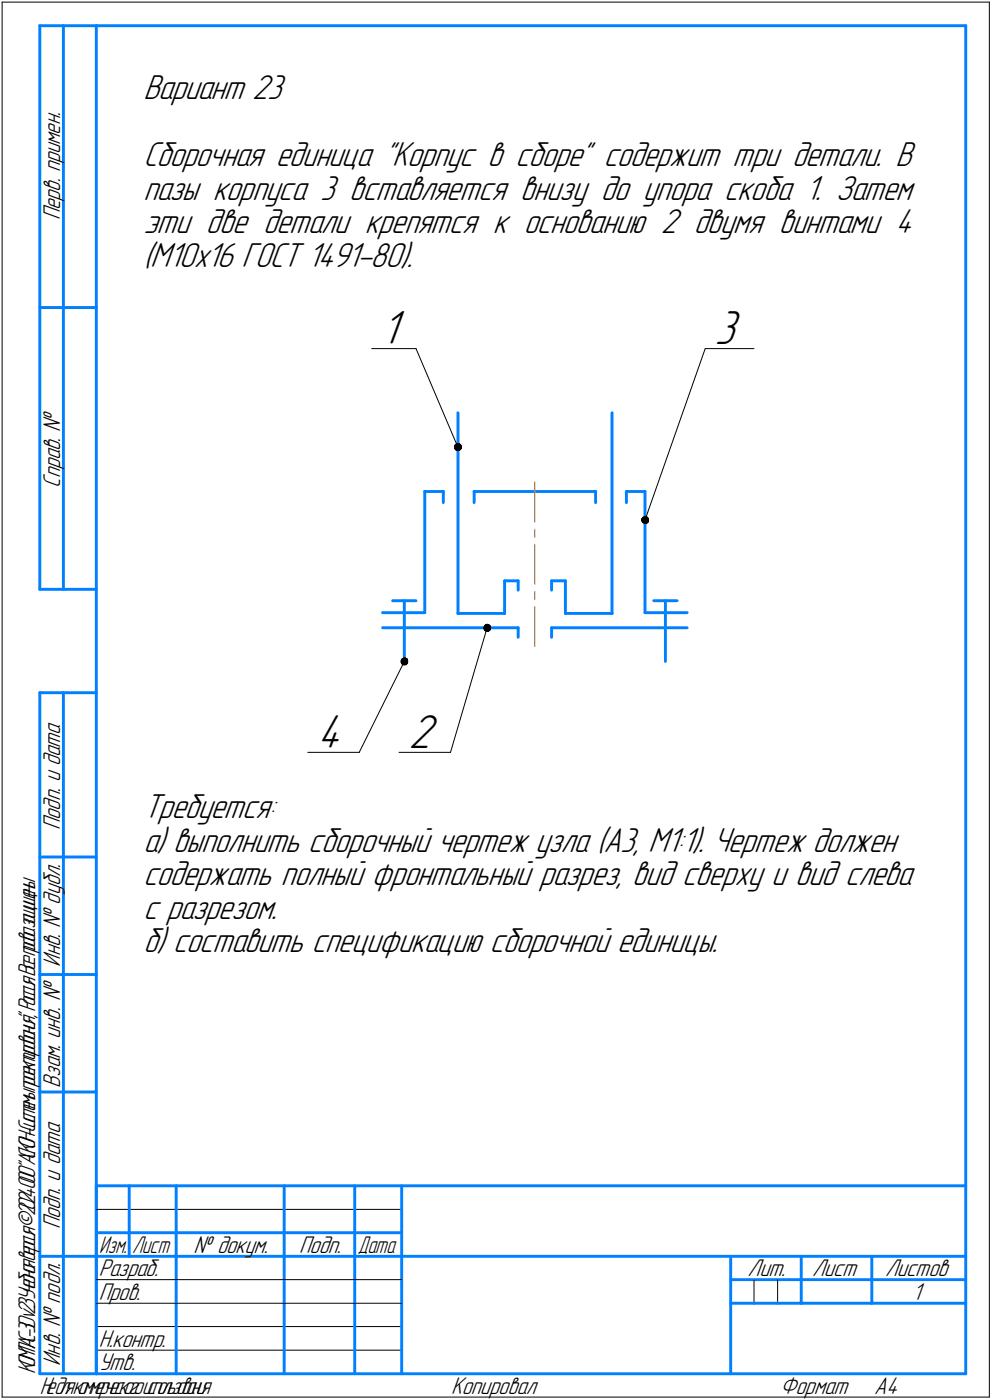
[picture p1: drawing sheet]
<svg xmlns="http://www.w3.org/2000/svg" width="211mm" height="298mm" viewBox="0 0 211 298" stroke-linecap="round" stroke-linejoin="round" font-family="sans-serif">
<g fill="none" stroke="#000" stroke-width=".21">
<path d="M.5 .5h210zM.5 .5v297zM210.5 .5v297zM79.1 74.2h9.4zM88.5 74.2l8.9 21zM150 74.2l-12.8 36.5zM150 74.2h10.4zM103.6 133.7l-7.8 26.5zM86 140.8l-9.6 19.4zM65.5 160.2h10.9zM84.9 160.2h10.9zM20.5 257.5h65z"/>
<path d="M20.5 272.5h17zM20.5 277.5h17zM37.5 272.5h23zM37.5 277.5h23zM60.5 272.5h15zM60.5 277.5h15zM75.5 272.5h10zM75.5 277.5h10zM160.4 272.5v5zM165.4 272.5v5zM.5 297.5h210zM20.5 282.4h65z"/>
<path d="M20.5 287.5h65z"/>
</g>
<g fill="none" stroke="#0080ff" stroke-width=".62">
<path d="M8.5 5.5v120zM8.5 5.5h12zM13.5 5.5v120zM20.5 5.5h185zM20.5 5.5v287zM205.5 5.5v287zM8.5 65.5h12zM97.4 87.9v42.7zM130.2 87.9v42.7zM90.4 104.6v25.8zM90.4 104.6h3.9zM94.3 104.6v2.4z"/>
<path d="M100.9 104.6h12.9zM100.9 104.6v2.4zM113.8 104.6h12.9zM126.7 104.6v2.4zM133.3 104.6h3.9zM133.3 104.6v2.4zM137.2 104.6v25.8zM8.5 125.5h12zM81.4 133.7h28.8zM81.4 130.4h9zM83.5 127.9h5zM86 127.9v12.9z"/>
<path d="M97.4 130.6h10zM107.4 123.7h2.8zM107.4 123.7v6.9zM110.2 133.7v2zM110.2 123.7v1.9zM117.3 133.7v2zM117.3 133.7h28.9zM117.3 123.7v1.9zM117.3 123.7h3zM120.3 123.7v6.9zM120.3 130.6h9.9zM137.2 130.4h9z"/>
<path d="M139.1 127.9h4.9zM141.6 127.9v12.9zM8.5 147.5v145zM8.5 147.5h12zM13.5 147.5v145zM8.5 182.5h12zM8.5 207.5h12zM8.5 232.5h12zM20.5 252.5h185zM20.5 252.5v40zM27.5 252.5v15zM37.5 252.5v25z"/>
<path d="M60.5 252.5v25zM75.5 252.5v25zM85.5 252.5v40zM8.5 267.5h12zM20.5 262.5h7zM20.5 267.5h7zM27.5 262.5h10zM27.5 267.5h10zM37.5 277.5v15zM37.5 262.5h23zM37.5 267.5h23zM60.5 277.5v15z"/>
<path d="M60.5 262.5h15zM60.5 267.5h15zM75.5 277.5v15zM75.5 262.5h10zM75.5 267.5h10zM85.5 267.5h120zM155.4 267.5v25zM155.4 272.5h15.1zM155.4 277.5h5zM160.4 277.5h5zM165.4 277.5h5.1zM170.5 267.5v10z"/>
<path d="M170.5 272.5h35zM170.5 277.5h15zM185.5 267.5v10zM185.5 277.5h20zM8.5 292.5h12zM20.5 292.5h185z"/>
</g>
<path d="M113.8 115.9v8.5zM113.8 112.7v1.7zM113.8 102.6v8.6zM113.8 129.1v8.6zM113.8 125.9v1.7z" fill="none" stroke="#ff8000" stroke-width=".21"/>
<g fill="#fff" stroke="#fff" stroke-width=".21">
<path d="M81.1 65.4h5.4zM81.1 65.5h5.4zM81.1 65.5h5.4zM81.1 65.6h5.4zM81.1 65.6h5.4zM81.1 65.7h5.4zM81.1 65.8h5.4zM81.1 65.8h5.4zM81.1 65.9h5.4zM81.1 65.9h5.4zM81.1 66h5.4zM81.1 66h5.4zM81.1 66.1h5.4zM81.1 66.2h5.4zM81.1 66.2h5.4zM81.1 66.3h5.4zM81.1 66.3h5.4zM81.1 66.4h5.4zM81.1 66.4h5.4zM81.1 66.5h5.4zM81.1 66.5h5.4zM81.1 66.6h5.4zM81.1 66.7h5.4zM81.1 66.7h5.4zM81.1 66.8h5.4zM81.1 66.8h5.4zM81.1 66.9h5.4zM81.1 66.9h5.4zM81.1 67h5.4zM81.1 67.1h5.4zM81.1 67.1h5.4zM81.1 67.2h5.4zM81.1 67.2h5.4zM81.1 67.3h5.4zM81.1 67.3h5.4zM81.1 67.4h5.4zM81.1 67.5h5.4zM81.1 67.5h5.4zM81.1 67.6h5.4zM81.1 67.6h5.4zM81.1 67.7h5.4zM81.1 67.7h5.4zM81.1 67.8h5.4zM81.1 67.8h5.4zM81.1 67.9h5.4zM81.1 68h5.4zM81.1 68h5.4zM81.1 68.1h5.4zM81.1 68.1h5.4zM81.1 68.2h5.4zM81.1 68.2h5.4zM81.1 68.3h5.4zM81.1 68.4h5.4zM81.1 68.4h5.4zM81.1 68.5h5.4zM81.1 68.5h5.4zM81.1 68.6h5.4zM81.1 68.6h5.4zM81.1 68.7h5.4zM81.1 68.7h5.4zM81.1 68.8h5.4zM81.1 68.9h5.4zM81.1 68.9h5.4zM81.1 69h5.4zM81.1 69h5.4zM81.1 69.1h5.4zM81.1 69.1h5.4zM81.1 69.2h5.4zM81.1 69.3h5.4zM81.1 69.3h5.4zM81.1 69.4h5.4zM81.1 69.4h5.4zM81.1 69.5h5.4zM81.1 69.5h5.4zM81.1 69.6h5.4zM81.1 69.7h5.4zM81.1 69.7h5.4zM81.1 69.8h5.4zM81.1 69.8h5.4zM81.1 69.9h5.4zM81.1 69.9h5.4zM81.1 70h5.4zM81.1 70h5.4zM81.1 70.1h5.4zM81.1 70.2h5.4zM81.1 70.2h5.4zM81.1 70.3h5.4zM81.1 70.3h5.4zM81.1 70.4h5.4zM81.1 70.4h5.4zM81.1 70.5h5.4zM81.1 70.6h5.4zM81.1 70.6h5.4zM81.1 70.7h5.4zM81.1 70.7h5.4zM81.1 70.8h5.4zM81.1 70.8h5.4zM81.1 70.9h5.4zM81.1 71h5.4zM81.1 71h5.4zM81.1 71.1h5.4zM81.1 71.1h5.4zM81.1 71.2h5.4zM81.1 71.2h5.4zM81.1 71.3h5.4zM81.1 71.3h5.4zM81.1 71.4h5.4zM81.1 71.5h5.4zM81.1 71.5h5.4zM81.1 71.6h5.4zM81.1 71.6h5.4zM81.1 71.7h5.4zM81.1 71.7h5.4zM81.1 71.8h5.4zM81.1 71.9h5.4zM81.1 71.9h5.4zM81.1 72h5.4zM81.1 72h5.4zM81.1 72.1h5.4zM81.1 72.1h5.4zM81.1 72.2h5.4zM81.1 72.2h5.4zM81.1 72.3h5.4zM81.1 72.4h5.4zM81.1 72.4h5.4zM81.1 72.5h5.4zM81.1 72.5h5.4zM81.1 72.6h5.4zM81.1 72.6h5.4zM81.1 72.7h5.4zM81.1 72.8h5.4zM81.1 72.8h5.4zM81.1 72.9h5.4zM81.1 72.9h5.4zM81.1 73h5.4zM81.1 73h5.4zM81.1 73.1h5.4zM81.1 73.2h5.4zM81.1 73.2h5.4zM81.1 73.3h5.4zM81.1 73.3h5.4zM81.1 73.4h5.4zM81.1 73.4h5.4zM81.1 73.5h5.4zM81.1 73.5h5.4zM81.1 73.6h5.4zM81.1 73.7h5.4zM81.1 73.7h5.4zM81.1 73.8h5.4zM81.1 73.8h5.4zM81.1 73.9h5.4zM81.1 73.9h5.4zM81.1 74h5.4zM81.1 74.1h5.4zM81.1 74.1h5.4zM81.1 74.2h5.4zM81.1 74.2h5.4zM81.1 74.3h5.4zM81.1 74.3h5.4zM81.1 74.4h5.4zM81.1 74.5h5.4zM81.1 74.5h5.4zM81.1 74.6h5.4zM81.1 74.6h5.4zM81.1 74.7h5.4zM81.1 74.7h5.4zM81.1 74.8h5.4zM81.1 74.8h5.4zM81.1 74.9h5.4zM81.1 75h5.4zM81.1 75h5.4zM81.1 75.1h5.4zM81.1 75.1h5.4zM81.1 75.2h5.4zM81.1 75.2h5.4zM81.1 75.3h5.4z"/>
<path d="M86.9 151.4h6.9zM86.9 151.5h6.9zM86.9 151.6h6.9zM86.9 151.6h6.9zM86.9 151.7h6.9zM86.9 151.7h6.9zM86.9 151.8h6.9zM86.9 151.8h6.9zM86.9 151.9h6.9zM86.9 151.9h6.9zM86.9 152h6.9zM86.9 152.1h6.9zM86.9 152.1h6.9zM86.9 152.2h6.9zM86.9 152.2h6.9zM86.9 152.3h6.9zM86.9 152.3h6.9zM86.9 152.4h6.9zM86.9 152.5h6.9zM86.9 152.5h6.9zM86.9 152.6h6.9zM86.9 152.6h6.9zM86.9 152.7h6.9zM86.9 152.7h6.9zM86.9 152.8h6.9zM86.9 152.9h6.9zM86.9 152.9h6.9zM86.9 153h6.9zM86.9 153h6.9zM86.9 153.1h6.9zM86.9 153.1h6.9zM86.9 153.2h6.9zM86.9 153.2h6.9zM86.9 153.3h6.9zM86.9 153.4h6.9zM86.9 153.4h6.9zM86.9 153.5h6.9zM86.9 153.5h6.9zM86.9 153.6h6.9zM86.9 153.6h6.9zM86.9 153.7h6.9zM86.9 153.8h6.9zM86.9 153.8h6.9zM86.9 153.9h6.9zM86.9 153.9h6.9zM86.9 154h6.9zM86.9 154h6.9zM86.9 154.1h6.9zM86.9 154.1h6.9zM86.9 154.2h6.9zM86.9 154.3h6.9zM86.9 154.3h6.9zM86.9 154.4h6.9zM86.9 154.4h6.9zM86.9 154.5h6.9zM86.9 154.5h6.9zM86.9 154.6h6.9zM86.9 154.7h6.9zM86.9 154.7h6.9zM86.9 154.8h6.9zM86.9 154.8h6.9zM86.9 154.9h6.9zM86.9 154.9h6.9zM86.9 155h6.9zM86.9 155.1h6.9zM86.9 155.1h6.9zM86.9 155.2h6.9zM86.9 155.2h6.9zM86.9 155.3h6.9zM86.9 155.3h6.9zM86.9 155.4h6.9zM86.9 155.4h6.9zM86.9 155.5h6.9zM86.9 155.6h6.9zM86.9 155.6h6.9zM86.9 155.7h6.9zM86.9 155.7h6.9zM86.9 155.8h6.9zM86.9 155.8h6.9zM86.9 155.9h6.9zM86.9 156h6.9zM86.9 156h6.9zM86.9 156.1h6.9zM86.9 156.1h6.9zM86.9 156.2h6.9zM86.9 156.2h6.9zM86.9 156.3h6.9zM86.9 156.4h6.9zM86.9 156.4h6.9zM86.9 156.5h6.9zM86.9 156.5h6.9zM86.9 156.6h6.9zM86.9 156.6h6.9zM86.9 156.7h6.9zM86.9 156.7h6.9zM86.9 156.8h6.9zM86.9 156.9h6.9zM86.9 156.9h6.9zM86.9 157h6.9zM86.9 157h6.9zM86.9 157.1h6.9zM86.9 157.1h6.9zM86.9 157.2h6.9zM86.9 157.3h6.9zM86.9 157.3h6.9zM86.9 157.4h6.9zM86.9 157.4h6.9zM86.9 157.5h6.9zM86.9 157.5h6.9zM86.9 157.6h6.9zM86.9 157.6h6.9zM86.9 157.7h6.9zM86.9 157.8h6.9zM86.9 157.8h6.9zM86.9 157.9h6.9zM86.9 157.9h6.9zM86.9 158h6.9zM86.9 158h6.9zM86.9 158.1h6.9zM86.9 158.2h6.9zM86.9 158.2h6.9zM86.9 158.3h6.9zM86.9 158.3h6.9zM86.9 158.4h6.9zM86.9 158.4h6.9zM86.9 158.5h6.9zM86.9 158.6h6.9zM86.9 158.6h6.9zM86.9 158.7h6.9zM86.9 158.7h6.9zM86.9 158.8h6.9zM86.9 158.8h6.9zM86.9 158.9h6.9zM86.9 158.9h6.9zM86.9 159h6.9zM86.9 159.1h6.9zM86.9 159.1h6.9zM86.9 159.2h6.9zM86.9 159.2h6.9zM86.9 159.3h6.9zM86.9 159.3h6.9zM86.9 159.4h6.9zM86.9 159.5h6.9zM86.9 159.5h6.9zM86.9 159.6h6.9zM86.9 159.6h6.9zM86.9 159.7h6.9zM86.9 159.7h6.9zM86.9 159.8h6.9zM86.9 159.9h6.9zM86.9 159.9h6.9zM86.9 160h6.9zM86.9 160h6.9zM86.9 160.1h6.9zM86.9 160.1h6.9zM86.9 160.2h6.9zM86.9 160.2h6.9zM86.9 160.3h6.9zM86.9 160.4h6.9zM86.9 160.4h6.9zM86.9 160.5h6.9zM86.9 160.5h6.9zM86.9 160.6h6.9zM86.9 160.6h6.9zM86.9 160.7h6.9zM86.9 160.8h6.9zM86.9 160.8h6.9zM86.9 160.9h6.9zM86.9 160.9h6.9zM86.9 161h6.9zM86.9 161h6.9zM86.9 161.1h6.9zM86.9 161.1h6.9zM86.9 161.2h6.9zM86.9 161.3h6.9zM86.9 161.3h6.9z"/>
<path d="M152 65.4h6.4zM152 65.5h6.4zM152 65.5h6.4zM152 65.6h6.4zM152 65.6h6.4zM152 65.7h6.4zM152 65.8h6.4zM152 65.8h6.4zM152 65.9h6.4zM152 65.9h6.4zM152 66h6.4zM152 66h6.4zM152 66.1h6.4zM152 66.2h6.4zM152 66.2h6.4zM152 66.3h6.4zM152 66.3h6.4zM152 66.4h6.4zM152 66.4h6.4zM152 66.5h6.4zM152 66.5h6.4zM152 66.6h6.4zM152 66.7h6.4zM152 66.7h6.4zM152 66.8h6.4zM152 66.8h6.4zM152 66.9h6.4zM152 66.9h6.4zM152 67h6.4zM152 67.1h6.4zM152 67.1h6.4zM152 67.2h6.4zM152 67.2h6.4zM152 67.3h6.4zM152 67.3h6.4zM152 67.4h6.4zM152 67.5h6.4zM152 67.5h6.4zM152 67.6h6.4zM152 67.6h6.4zM152 67.7h6.4zM152 67.7h6.4zM152 67.8h6.4zM152 67.8h6.4zM152 67.9h6.4zM152 68h6.4zM152 68h6.4zM152 68.1h6.4zM152 68.1h6.4zM152 68.2h6.4zM152 68.2h6.4zM152 68.3h6.4zM152 68.4h6.4zM152 68.4h6.4zM152 68.5h6.4zM152 68.5h6.4zM152 68.6h6.4zM152 68.6h6.4zM152 68.7h6.4zM152 68.7h6.4zM152 68.8h6.4zM152 68.9h6.4zM152 68.9h6.4zM152 69h6.4zM152 69h6.4zM152 69.1h6.4zM152 69.1h6.4zM152 69.2h6.4zM152 69.3h6.4zM152 69.3h6.4zM152 69.4h6.4zM152 69.4h6.4zM152 69.5h6.4zM152 69.5h6.4zM152 69.6h6.4zM152 69.7h6.4zM152 69.7h6.4zM152 69.8h6.4zM152 69.8h6.4zM152 69.9h6.4zM152 69.9h6.4zM152 70h6.4zM152 70h6.4zM152 70.1h6.4zM152 70.2h6.4zM152 70.2h6.4zM152 70.3h6.4zM152 70.3h6.4zM152 70.4h6.4zM152 70.4h6.4zM152 70.5h6.4zM152 70.6h6.4zM152 70.6h6.4zM152 70.7h6.4zM152 70.7h6.4zM152 70.8h6.4zM152 70.8h6.4zM152 70.9h6.4zM152 71h6.4zM152 71h6.4zM152 71.1h6.4zM152 71.1h6.4zM152 71.2h6.4zM152 71.2h6.4zM152 71.3h6.4zM152 71.3h6.4zM152 71.4h6.4zM152 71.5h6.4zM152 71.5h6.4zM152 71.6h6.4zM152 71.6h6.4zM152 71.7h6.4zM152 71.7h6.4zM152 71.8h6.4zM152 71.9h6.4zM152 71.9h6.4zM152 72h6.4zM152 72h6.4zM152 72.1h6.4zM152 72.1h6.4zM152 72.2h6.4zM152 72.2h6.4zM152 72.3h6.4zM152 72.4h6.4zM152 72.4h6.4zM152 72.5h6.4zM152 72.5h6.4zM152 72.6h6.4zM152 72.6h6.4zM152 72.7h6.4zM152 72.8h6.4zM152 72.8h6.4zM152 72.9h6.4zM152 72.9h6.4zM152 73h6.4zM152 73h6.4zM152 73.1h6.4zM152 73.2h6.4zM152 73.2h6.4zM152 73.3h6.4zM152 73.3h6.4zM152 73.4h6.4zM152 73.4h6.4zM152 73.5h6.4zM152 73.5h6.4zM152 73.6h6.4zM152 73.7h6.4zM152 73.7h6.4zM152 73.8h6.4zM152 73.8h6.4zM152 73.9h6.4zM152 73.9h6.4zM152 74h6.4zM152 74.1h6.4zM152 74.1h6.4zM152 74.2h6.4zM152 74.2h6.4zM152 74.3h6.4zM152 74.3h6.4zM152 74.4h6.4zM152 74.5h6.4zM152 74.5h6.4zM152 74.6h6.4zM152 74.6h6.4zM152 74.7h6.4zM152 74.7h6.4zM152 74.8h6.4zM152 74.8h6.4zM152 74.9h6.4zM152 75h6.4zM152 75h6.4zM152 75.1h6.4zM152 75.1h6.4zM152 75.2h6.4zM152 75.2h6.4zM152 75.3h6.4z"/>
<path d="M67.5 151.4h6.9zM67.5 151.5h6.9zM67.5 151.6h6.9zM67.5 151.6h6.9zM67.5 151.7h6.9zM67.5 151.7h6.9zM67.5 151.8h6.9zM67.5 151.8h6.9zM67.5 151.9h6.9zM67.5 151.9h6.9zM67.5 152h6.9zM67.5 152.1h6.9zM67.5 152.1h6.9zM67.5 152.2h6.9zM67.5 152.2h6.9zM67.5 152.3h6.9zM67.5 152.3h6.9zM67.5 152.4h6.9zM67.5 152.5h6.9zM67.5 152.5h6.9zM67.5 152.6h6.9zM67.5 152.6h6.9zM67.5 152.7h6.9zM67.5 152.7h6.9zM67.5 152.8h6.9zM67.5 152.9h6.9zM67.5 152.9h6.9zM67.5 153h6.9zM67.5 153h6.9zM67.5 153.1h6.9zM67.5 153.1h6.9zM67.5 153.2h6.9zM67.5 153.2h6.9zM67.5 153.3h6.9zM67.5 153.4h6.9zM67.5 153.4h6.9zM67.5 153.5h6.9zM67.5 153.5h6.9zM67.5 153.6h6.9zM67.5 153.6h6.9zM67.5 153.7h6.9zM67.5 153.8h6.9zM67.5 153.8h6.9zM67.5 153.9h6.9zM67.5 153.9h6.9zM67.5 154h6.9zM67.5 154h6.9zM67.5 154.1h6.9zM67.5 154.1h6.9zM67.5 154.2h6.9zM67.5 154.3h6.9zM67.5 154.3h6.9zM67.5 154.4h6.9zM67.5 154.4h6.9zM67.5 154.5h6.9zM67.5 154.5h6.9zM67.5 154.6h6.9zM67.5 154.7h6.9zM67.5 154.7h6.9zM67.5 154.8h6.9zM67.5 154.8h6.9zM67.5 154.9h6.9zM67.5 154.9h6.9zM67.5 155h6.9zM67.5 155.1h6.9zM67.5 155.1h6.9zM67.5 155.2h6.9zM67.5 155.2h6.9zM67.5 155.3h6.9zM67.5 155.3h6.9zM67.5 155.4h6.9zM67.5 155.4h6.9zM67.5 155.5h6.9zM67.5 155.6h6.9zM67.5 155.6h6.9zM67.5 155.7h6.9zM67.5 155.7h6.9zM67.5 155.8h6.9zM67.5 155.8h6.9zM67.5 155.9h6.9zM67.5 156h6.9zM67.5 156h6.9zM67.5 156.1h6.9zM67.5 156.1h6.9zM67.5 156.2h6.9zM67.5 156.2h6.9zM67.5 156.3h6.9zM67.5 156.4h6.9zM67.5 156.4h6.9zM67.5 156.5h6.9zM67.5 156.5h6.9zM67.5 156.6h6.9zM67.5 156.6h6.9zM67.5 156.7h6.9zM67.5 156.7h6.9zM67.5 156.8h6.9zM67.5 156.9h6.9zM67.5 156.9h6.9zM67.5 157h6.9zM67.5 157h6.9zM67.5 157.1h6.9zM67.5 157.1h6.9zM67.5 157.2h6.9zM67.5 157.3h6.9zM67.5 157.3h6.9zM67.5 157.4h6.9zM67.5 157.4h6.9zM67.5 157.5h6.9zM67.5 157.5h6.9zM67.5 157.6h6.9zM67.5 157.6h6.9zM67.5 157.7h6.9zM67.5 157.8h6.9zM67.5 157.8h6.9zM67.5 157.9h6.9zM67.5 157.9h6.9zM67.5 158h6.9zM67.5 158h6.9zM67.5 158.1h6.9zM67.5 158.2h6.9zM67.5 158.2h6.9zM67.5 158.3h6.9zM67.5 158.3h6.9zM67.5 158.4h6.9zM67.5 158.4h6.9zM67.5 158.5h6.9zM67.5 158.6h6.9zM67.5 158.6h6.9zM67.5 158.7h6.9zM67.5 158.7h6.9zM67.5 158.8h6.9zM67.5 158.8h6.9zM67.5 158.9h6.9zM67.5 158.9h6.9zM67.5 159h6.9zM67.5 159.1h6.9zM67.5 159.1h6.9zM67.5 159.2h6.9zM67.5 159.2h6.9zM67.5 159.3h6.9zM67.5 159.3h6.9zM67.5 159.4h6.9zM67.5 159.5h6.9zM67.5 159.5h6.9zM67.5 159.6h6.9zM67.5 159.6h6.9zM67.5 159.7h6.9zM67.5 159.7h6.9zM67.5 159.8h6.9zM67.5 159.9h6.9zM67.5 159.9h6.9zM67.5 160h6.9zM67.5 160h6.9zM67.5 160.1h6.9zM67.5 160.1h6.9zM67.5 160.2h6.9zM67.5 160.2h6.9zM67.5 160.3h6.9zM67.5 160.4h6.9zM67.5 160.4h6.9zM67.5 160.5h6.9zM67.5 160.5h6.9zM67.5 160.6h6.9zM67.5 160.6h6.9zM67.5 160.7h6.9zM67.5 160.8h6.9zM67.5 160.8h6.9zM67.5 160.9h6.9zM67.5 160.9h6.9zM67.5 161h6.9zM67.5 161h6.9zM67.5 161.1h6.9zM67.5 161.1h6.9zM67.5 161.2h6.9zM67.5 161.3h6.9zM67.5 161.3h6.9z"/>
</g>
<g fill="#000" stroke="#000" stroke-width=".21">
<path d="M97.3 94.4h.3zM97.1 94.5h.7zM97 94.5h.9zM96.9 94.6h1zM96.9 94.7h1.1zM96.7 94.7h1.3zM96.7 94.8h1.4zM96.7 94.8h1.4zM96.7 94.9h1.5zM96.7 94.9h1.5zM96.6 95h1.6zM96.6 95.1h1.6zM96.6 95.1h1.6zM96.6 95.2h1.6zM96.6 95.2h1.6zM96.6 95.3h1.6zM96.6 95.3h1.6zM96.7 95.4h1.5zM96.7 95.4h1.5zM96.7 95.5h1.5zM96.7 95.6h1.5zM96.7 95.6h1.4zM96.8 95.7h1.2zM96.9 95.7h1.1zM96.9 95.8h1zM97 95.8h.9zM97.1 95.9h.7zM97.3 96h.3z"/>
<path d="M137.1 110h.4zM137 110h.6zM136.9 110.1h.8zM136.7 110.1h1.1zM136.7 110.2h1.1zM136.7 110.2h1.2zM136.6 110.3h1.3zM136.6 110.3h1.4zM136.5 110.4h1.5zM136.5 110.5h1.5zM136.5 110.5h1.5zM136.5 110.6h1.5zM136.5 110.6h1.5zM136.5 110.7h1.5zM136.5 110.7h1.5zM136.5 110.8h1.5zM136.5 110.9h1.5zM136.5 110.9h1.5zM136.5 111h1.5zM136.5 111h1.5zM136.6 111.1h1.4zM136.6 111.1h1.4zM136.7 111.2h1.2zM136.7 111.3h1.2zM136.8 111.3h1zM136.9 111.4h.8zM137 111.4h.6z"/>
<path d="M103.4 132.9h.4zM103.3 133h.7zM103.2 133h.9zM103.2 133.1h1zM103.1 133.2h1.2zM103.1 133.2h1.2zM103 133.3h1.3zM103 133.3h1.4zM103 133.4h1.4zM103 133.4h1.4zM102.9 133.5h1.5zM102.8 133.5h1.6zM102.9 133.6h1.5zM102.9 133.7h1.5zM102.9 133.7h1.5zM102.9 133.8h1.5zM102.9 133.8h1.5zM102.9 133.9h1.5zM102.9 133.9h1.5zM103 134h1.4zM103 134.1h1.4zM103 134.1h1.3zM103.1 134.2h1.2zM103.1 134.2h1.2zM103.1 134.3h1.1zM103.2 134.3h.9zM103.3 134.4h.7z"/>
<path d="M85.8 140.1h.6zM85.7 140.2h.8zM85.5 140.2h1zM85.5 140.3h1.1zM85.5 140.3h1.2zM85.4 140.4h1.4zM85.4 140.4h1.4zM85.3 140.5h1.5zM85.3 140.5h1.5zM85.3 140.6h1.5zM85.3 140.7h1.5zM85.3 140.7h1.5zM85.3 140.8h1.5zM85.3 140.8h1.5zM85.3 140.9h1.5zM85.2 140.9h1.6zM85.3 141h1.5zM85.3 141.1h1.5zM85.3 141.1h1.5zM85.3 141.2h1.5zM85.4 141.2h1.4zM85.4 141.3h1.3zM85.4 141.3h1.2zM85.5 141.4h1.1zM85.6 141.4h.9zM85.6 141.5h.9zM85.7 141.6h.6z"/>
</g>
<g font-size="10.8">
<text x="81.1" y="73.2">1</text>
<text x="152" y="73.2">3</text>
<text x="67.5" y="159.2">4</text>
<text x="86.9" y="159.2">2</text>
</g>
<g font-size="7.8">
<text x="30.5" y="21.1">Вариант 23</text>
<text x="30.5" y="35.4">Сборочная единица &quot;Корпус в сборе&quot; содержит три детали. В</text>
<text x="30.5" y="42.5">пазы корпуса 3 вставляется внизу до упора скоба 1. Затем</text>
<text x="30.5" y="49.6">эти две детали крепятся к основанию 2 двумя винтами 4</text>
<text x="30.5" y="56.8">(М10х16 ГОСТ 1491-80).</text>
<text x="30.5" y="174.2">Требуется:</text>
<text x="30.5" y="181.3">а) выполнить сборочный чертеж узла (А3, М1:1). Чертеж должен</text>
<text x="30.5" y="188.5">содержать полный фронтальный разрез, вид сверху и вид слева</text>
<text x="30.5" y="195.6">с разрезом.</text>
<text x="30.5" y="202.7">б) составить спецификацию сборочной единицы.</text>
</g>
<g font-size="5.5">
<text x="12.8" y="46.9" transform="rotate(-90 12.8 46.9)">Перв. примен.</text>
<text x="12.8" y="103.8" transform="rotate(-90 12.8 103.8)">Справ. №</text>
<text x="12.8" y="176.7" transform="rotate(-90 12.8 176.7)">Подп. и дата</text>
<text x="12.8" y="205.8" transform="rotate(-90 12.8 205.8)">Инв. № дубл.</text>
<text x="12.8" y="231.6" transform="rotate(-90 12.8 231.6)">Взам. инв. №</text>
<text x="12.8" y="261.7" transform="rotate(-90 12.8 261.7)">Подп. и дата</text>
<text x="41.2" y="266.8">№ докум.</text>
<text x="63.6" y="266.8">Подп.</text>
<text x="21" y="271.8">Разраб.</text>
<text x="159.1" y="271.8">Лит.</text>
<text x="172.8" y="271.8">Лист</text>
<text x="188.3" y="271.8">Листов</text>
<text x="21" y="276.8">Пров.</text>
<text x="194.1" y="276.8">1</text>
<text x="21" y="286.8">Н.контр.</text>
<text x="12.8" y="290.8" transform="rotate(-90 12.8 290.8)">Инв. № подл.</text>
<text x="21" y="291.8">Утв.</text>
<text x="96" y="296.8">Копировал</text>
<text x="166" y="296.8">Формат</text>
<text x="186" y="296.8">A4</text>
</g>
<g font-size="5.4">
<text x="21.1" y="266.8">Изм.</text>
<text x="28.1" y="266.8">Лист</text>
<text x="76.1" y="266.8">Дата</text>
<text x="7.5" y="292.5" transform="rotate(-90 7.5 292.5)">КОМПАС-3Dv23Учебнаяверсия©2024ООО&quot;АСКОН-Системыпроектирования&quot;,Россия.Всеправазащищены.</text>
<text x="8.5" y="296.7">Недлякоммерческогоиспользования</text>
</g>
</svg>
